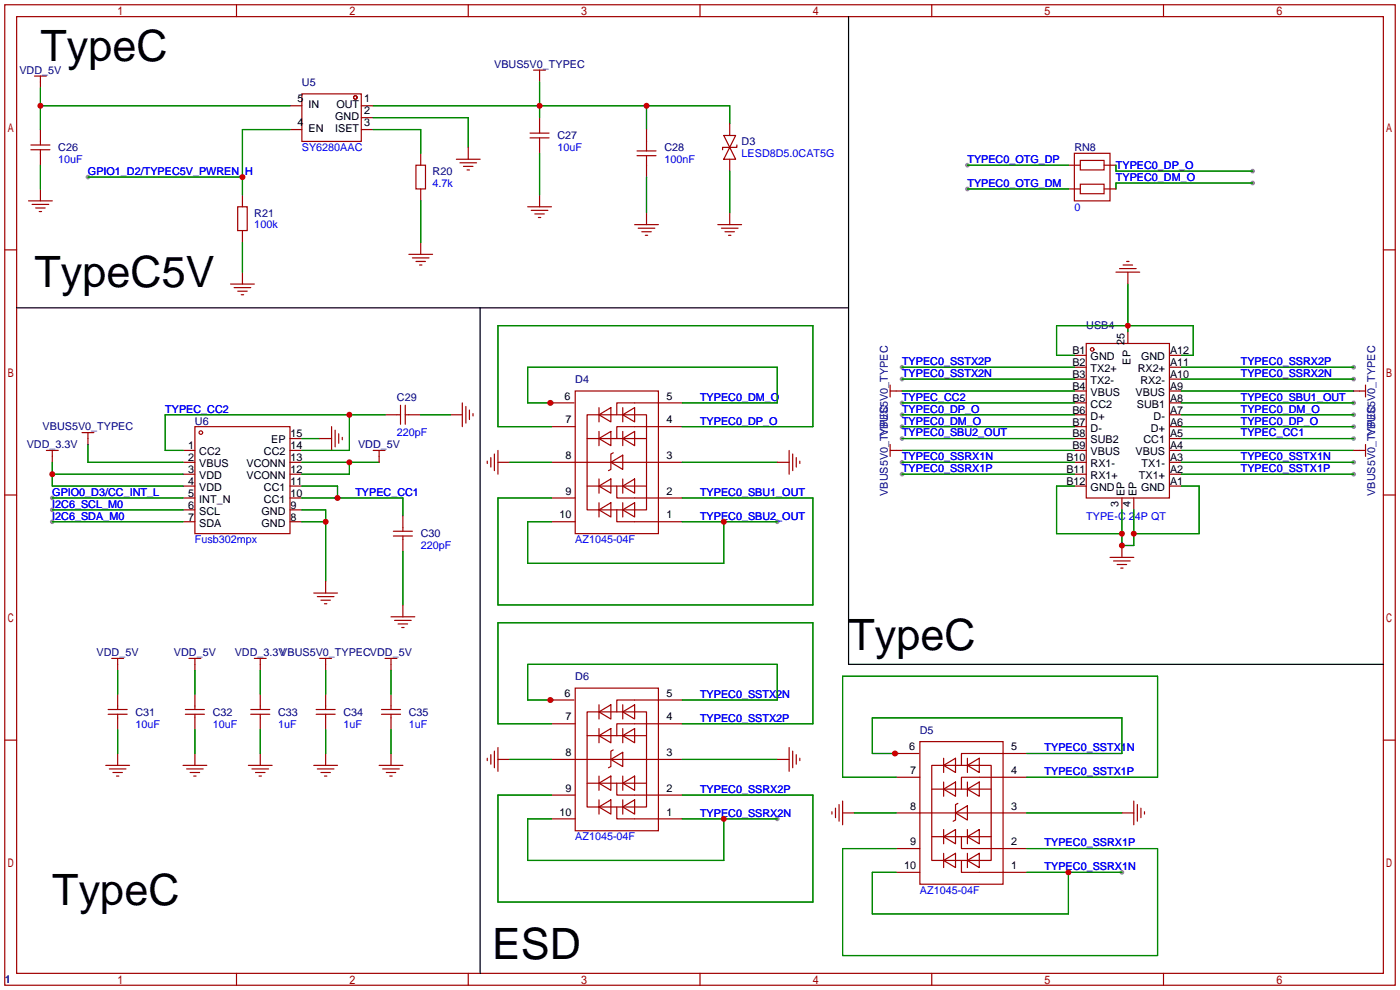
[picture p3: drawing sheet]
<svg xmlns="http://www.w3.org/2000/svg" width="299mm" height="212mm" viewBox="0 0 299 212" stroke-linecap="round" stroke-linejoin="round" font-family="sans-serif">
<g fill="#999">
<circle cx="267.7" cy="39.1" r=".51"/>
<circle cx="11.2" cy="106.4" r=".51"/>
<circle cx="11.2" cy="109" r=".51"/>
<circle cx="11.2" cy="111.5" r=".51"/>
<circle cx="166.1" cy="111.5" r=".51"/>
<circle cx="117.9" cy="86.1" r=".51"/>
<circle cx="239.8" cy="186.4" r=".51"/>
<circle cx="191.5" cy="161" r=".51"/>
<circle cx="166.1" cy="175" r=".51"/>
<circle cx="117.9" cy="149.6" r=".51"/>
<circle cx="18.8" cy="37.8" r=".51"/>
<circle cx="267.7" cy="36.6" r=".51"/>
<circle cx="206.8" cy="35.3" r=".51"/>
<circle cx="206.8" cy="40.4" r=".51"/>
<circle cx="192.8" cy="78.5" r=".51"/>
<circle cx="192.8" cy="81" r=".51"/>
<circle cx="192.8" cy="86.1" r=".51"/>
<circle cx="192.8" cy="88.6" r=".51"/>
<circle cx="192.8" cy="91.2" r=".51"/>
<circle cx="192.8" cy="93.7" r=".51"/>
<circle cx="192.8" cy="98.8" r=".51"/>
<circle cx="192.8" cy="101.3" r=".51"/>
<circle cx="289.3" cy="78.5" r=".51"/>
<circle cx="289.3" cy="81" r=".51"/>
<circle cx="289.3" cy="86.1" r=".51"/>
<circle cx="289.3" cy="88.6" r=".51"/>
<circle cx="289.3" cy="91.2" r=".51"/>
<circle cx="289.3" cy="93.7" r=".51"/>
<circle cx="289.3" cy="98.8" r=".51"/>
<circle cx="289.3" cy="101.3" r=".51"/>
</g>
<g fill="none" stroke="#a10000" stroke-width=".25">
<path d="M1 1h297.2v209.6h-297.2zM3.6 3.6h292.1v204.4h-292.1zM7.4 16.3h2.5M8.6 16.3v2.5M50.5 1v2.6M100.1 1v2.6M114 15h2.6M115.3 15v2.5M149.6 1v2.6M199.1 1v2.6M248.7 1v2.6M6.6 32h4.1"/>
<path d="M6.6 31h4.1M8.6 27.7v3.3M8.6 32v3.3M62 22.6h2.5M62 27.7h2.5M64.5 20.1h12.7v10.1h-12.7zM77.2 22.6h2.6M77.2 25.1h2.6M77.2 27.7h2.6M88.9 35.3h2v5.1h-2zM89.9 32.8v2.5M97.5 34h5.1"/>
<path d="M98.3 34.8h3.6M99.1 35.6h2M99.8 36.3h.5M100.1 31.5v2.5M113.3 29.5h4M113.3 28.4h4M115.3 25.1v3.3M115.3 29.5v3.3M136.1 33.3h4.1M136.1 32.3h4.1M138.2 27.7v4.6M138.2 33.3v4.5"/>
<path d="M154.7 29h2.5l-1.2 2.5zM156 31.5l1.2 2.5h-2.5zM156 26.4v2.6M156 34v2.6M157.5 31v.5h-3.1v.5M228.3 35.3h2.6M229.6 32.8h7.6v10.1h-7.6zM230.9 39.4h5.1v2h-5.1zM230.9 34.3h5.1v2h-5.1zM236 35.3h2.5M1 53.4h2.6M6.1 42.9h5.1"/>
<path d="M6.9 43.7h3.5M7.6 44.4h2.1M8.4 45.2h.5M8.6 40.4v2.5M50.8 44.2h2v5.1h-2zM51.8 41.7v2.5M51.8 49.3v2.5M51.8 58.2v2.5M87.4 54.4h5.1M88.1 55.1h3.6M88.9 55.9h2M89.7 56.6h.5"/>
<path d="M89.9 40.4v2.5M89.9 51.8v2.6M112.8 44.2h5.1M113.5 45h3.6M114.3 45.7h2M115.1 46.5h.5M115.3 41.7v2.5M135.6 48h5.1M136.4 48.8h3.6M137.2 49.5h2M137.9 50.3h.5M138.2 45.5v2.5"/>
<path d="M153.4 48h5.1M154.2 48.8h3.5M154.9 49.5h2.1M155.7 50.3h.5M156 45.5v2.5M228.3 40.4h2.6M236 40.4h2.5M238.5 58.2h5.1M239.3 57.4h3.5M240 56.6h2.1M240.8 55.9h.5M241 58.2v2.5"/>
<path d="M295.7 53.4h2.5M49.3 60.7h5.1M50 61.5h3.6M50.8 62.2h2M51.6 63h.5M229.6 75.9h2.6M229.6 78.5h2.6M232.2 73.4h17.7v33h-17.7zM241 70.9v2.5M249.9 75.9h2.6M249.9 78.5h2.6M9.9 96.3h2.5"/>
<path d="M11.2 96.3v2.5M17.5 92.5h2.6M18.8 92.5v2.5M39.1 96.3h2.6M39.1 98.8h2.6M41.7 91.2h20.3v22.8h-20.3zM62 96.3h2.5M62 98.8h2.5M62 93.7h2.5M68.3 93.7h2.6M70.9 91.2v5.1M71.6 91.9v3.6"/>
<path d="M72.4 92.7v2M73.2 93.5v.5M79.8 96.3h2.5M81 96.3v2.5M82.3 88.6h3.3M85.6 86.6v4.1M86.6 86.6v4.1M86.6 88.6h3.3M96.3 88.6h2.5M98.8 86.1v5.1M99.6 86.9v3.5M100.3 87.6v2.1"/>
<path d="M101.1 88.4v.5M104.1 98.6v.5M104.9 97.8v2M105.7 97v3.6M106.4 98.8h2.6M106.4 96.3v5M117.6 86.1h5.1M117.9 98.8h27.9M117.9 91.2h5M122.9 83.6h17.8v30.4h-17.8zM125.5 88.6h12.7v20.4h-12.7zM125.5 93.7h12.7"/>
<path d="M128 88.6l2.6-1.5v3.1zM128 93.7l2.6-1.5v3zM128 87.1v3.1M128 92.2v3M130.6 98.8l2.5-1.5v3zM131.1 96.8l-.5 .2v3.3l-.6 .3M133.1 93.7l2.5-1.5v3zM133.1 88.6l2.5-1.5v3.1zM133.1 87.1v3.1M133.1 92.2v3M145.8 91.2h-14v2.5M145.8 86.1h-14v2.5"/>
<path d="M166.1 98.8h2.6M168.7 96.3v5M169.4 97v3.6M170.2 97.8v2M170.9 98.6v.5M190.2 96.3h2.6M190.2 83.6h2.6M190.2 82.3v2.5M190.2 95v2.5M229.6 96.3h2.6M229.6 98.8h2.6M229.6 93.7h2.6"/>
<path d="M229.6 88.6h2.6M229.6 91.2h2.6M229.6 86.1h2.6M229.6 81h2.6M229.6 83.6h2.6M249.9 96.3h2.6M249.9 98.8h2.6M249.9 93.7h2.6M249.9 88.6h2.6M249.9 91.2h2.6M249.9 86.1h2.6M249.9 81h2.6"/>
<path d="M249.9 83.6h2.6M289.3 96.3h2.5M289.3 83.6h2.5M291.8 82.3v2.5M291.8 95v2.5M1 105.8h2.6M39.1 101.3h2.6M39.1 103.9h2.6M39.1 106.4h2.6M39.1 109h2.6M39.1 111.5h2.6M62 101.3h2.5"/>
<path d="M62 103.9h2.5M62 106.4h2.5M62 109h2.5M62 111.5h2.5M84.1 114.6h4M84.1 113.5h4M86.1 110.2v3.3M86.1 114.6v3.3M117.9 106.4h5M117.9 111.5h5M125.5 103.9h12.7M128 109l2.6-1.6v3.1z"/>
<path d="M128 103.9l2.6-1.5v3zM128 102.4v3M128 107.4v3.1M131.8 109v2.5h14M131.8 103.9v2.5h14M133.1 103.9l2.5-1.5v3zM133.1 109l2.5-1.6v3.1zM133.1 102.4v3M133.1 107.4v3.1M229.6 101.3h2.6M229.6 103.9h2.6M237.2 119.1h5.1"/>
<path d="M238 119.9h3.6M239.8 106.4v2.6M239.8 116.6v2.5M242.3 106.4v2.6M249.9 101.3h2.6M249.9 103.9h2.6M295.7 105.8h2.5M67.1 126.7h5M67.8 127.5h3.6M68.6 128.3h2M69.3 129h.5M69.6 124.2v2.5"/>
<path d="M83.6 131.8h5M84.3 132.6h3.6M85.1 133.4h2M85.9 134.1h.5M86.1 129.3v2.5M238.8 120.6h2M239.5 121.4h.5M1 158.2h2.6M23.1 152.7h4.1M23.1 151.6h4.1M23.9 140.7h2.5M25.1 140.7v2.6"/>
<path d="M25.1 148.3v3.3M25.1 152.7v3.3M39.6 152.7h4.1M39.6 151.6h4.1M40.4 140.7h2.5M41.7 140.7v2.6M41.7 148.3v3.3M41.7 152.7v3.3M53.6 152.7h4.1M53.6 151.6h4.1M54.4 140.7h2.5M55.6 140.7v2.6"/>
<path d="M55.6 148.3v3.3M55.6 152.7v3.3M67.6 152.7h4M67.6 151.6h4M68.3 140.7h2.6M69.6 140.7v2.6M69.6 148.3v3.3M69.6 152.7v3.3M81.5 152.7h4.1M81.5 151.6h4.1M82.3 140.7h2.5M83.6 140.7v2.6"/>
<path d="M83.6 148.3v3.3M83.6 152.7v3.3M106.4 159.8v5M117.6 149.6h5.1M117.9 154.7h5M122.9 147.1h17.8v30.4h-17.8zM125.5 152.1h12.7v20.4h-12.7zM125.5 157.2h12.7M128 152.1l2.6-1.5v3.1zM128 157.2l2.6-1.5v3.1zM128 150.6v3.1M128 155.7v3.1"/>
<path d="M133.1 157.2l2.5-1.5v3.1zM133.1 152.1l2.5-1.5v3.1zM133.1 150.6v3.1M133.1 155.7v3.1M145.8 154.7h-14v2.5M145.8 149.6h-14v2.5M168.7 159.8v5M196.6 158.5h17.8v30.5h-17.8zM295.7 158.2h2.5M22.6 163.6h5.1M23.4 164.3h3.5M24.1 165.1h2.1"/>
<path d="M24.9 165.9h.5M25.1 161v2.6M39.1 163.6h5.1M39.9 164.3h3.5M40.6 165.1h2.1M41.4 165.9h.5M41.7 161v2.6M53.1 163.6h5.1M53.8 164.3h3.6M54.6 165.1h2M55.4 165.9h.5M55.6 161v2.6"/>
<path d="M67.1 163.6h5M67.8 164.3h3.6M68.6 165.1h2M69.3 165.9h.5M69.6 161v2.6M81 163.6h5.1M81.8 164.3h3.5M82.5 165.1h2.1M83.3 165.9h.5M83.6 161v2.6M104.1 162.1v.5M104.9 161.3v2"/>
<path d="M105.7 160.5v3.6M106.4 162.3h2.6M117.9 162.3h27.9M117.9 175h5M117.9 169.9h5M125.5 167.4h12.7M128 172.5l2.6-1.6v3.1zM128 167.4l2.6-1.5v3zM128 165.9v3M128 170.9v3.1M130.6 162.3l2.5-1.5v3zM131.1 160.3l-.5 .2v3.3l-.6 .3"/>
<path d="M131.8 172.5v2.5h14M131.8 167.4v2.5h14M133.1 167.4l2.5-1.5v3zM133.1 172.5l2.5-1.6v3.1zM133.1 165.9v3M133.1 170.9v3.1M166.1 162.3h2.6M169.4 160.5v3.6M170.2 161.3v2M170.9 162.1v.5M177.8 173.5v.5M178.6 172.7v2.1"/>
<path d="M179.3 172v3.5M180.1 173.7h2.5M180.1 171.2v5.1M191.3 161h5M191.5 173.7h28M191.5 166.1h5.1M199.1 163.6h12.7v20.3h-12.7zM199.1 178.8h12.7M199.1 168.7h12.7M201.7 178.8l2.5-1.5v3zM201.7 163.6l2.5-1.5v3zM201.7 168.7l2.5-1.6v3.1z"/>
<path d="M201.7 162.1v3M201.7 167.1v3.1M201.7 177.3v3M204.2 173.7l2.6-1.5v3.1zM204.7 171.7l-.5 .3v3.3l-.5 .2M205.5 178.8v2.6h14M206.8 168.7l2.5-1.6v3.1zM206.8 163.6l2.5-1.5v3zM206.8 178.8l2.5-1.5v3zM206.8 162.1v3M206.8 167.1v3.1M206.8 177.3v3"/>
<path d="M219.5 166.1h-14v2.6M219.5 161h-14v2.6M239.8 173.7h2.5M242.3 171.2v5.1M243.1 172v3.5M243.8 172.7v2.1M244.6 173.5v.5M191.5 186.4h5.1M191.5 181.4h5.1M201.7 183.9l2.5-1.5v3zM201.7 182.4v3M205.5 183.9v2.5h14"/>
<path d="M206.8 183.9l2.5-1.5v3zM206.8 182.4v3M50.5 208v2.6M100.1 208v2.6M149.6 208v2.6M199.1 208v2.6M248.7 208v2.6"/>
<circle cx="75.9" cy="20.8" r=".38"/>
<circle cx="233.4" cy="74.7" r=".38"/>
<circle cx="42.9" cy="92.5" r=".38"/>
</g>
<g fill="none" stroke="#008700" stroke-width=".25">
<path d="M8.6 18.8v8.9M115.3 17.5v7.6M8.6 35.3v5.1M8.6 22.6h53.4M18.8 37.8h33M62 27.7h-10.2v14M79.8 22.6h76.2v3.8M79.8 27.7h10.1v5.1M79.8 25.1h20.3v6.4M115.3 32.8v8.9M138.2 22.6v5.1M138.2 37.8v7.7"/>
<path d="M156 36.6v8.9M206.8 35.3h21.5M238.5 35.3v1.3h29.2M267.7 39.1h-29.2v1.3M51.8 51.8v6.4M89.9 42.9v8.9M206.8 40.4h21.5M192.8 78.5h36.8M229.6 75.9h-3.8v-6.3h29.2v6.3h-2.5M241 60.7v10.2M252.5 78.5h36.8M11.2 98.8v5.1h27.9"/>
<path d="M18.8 95v3.8h20.3M64.5 93.7h3.8M64.5 98.8h16.5M74.7 88.6v7.7h-10.2M74.7 98.8v2.5h-10.2M82.3 88.6h-47v7.7h3.8M89.9 88.6h6.4M109 98.8h8.9M117.9 86.1h-5.1v-7.6h53.3v7.6h-20.3M117.9 91.2h-11.5v-21.6h67.3v21.6h-27.9M145.8 98.8h20.3M192.8 93.7h36.8"/>
<path d="M192.8 88.6h36.8M192.8 96.3h36.8M192.8 98.8h36.8M192.8 91.2h36.8M192.8 86.1h36.8M192.8 81h36.8M192.8 83.6h36.8M252.5 93.7h36.8M252.5 88.6h36.8M252.5 96.3h36.8M252.5 98.8h36.8M252.5 91.2h36.8"/>
<path d="M252.5 86.1h36.8M252.5 81h36.8M252.5 83.6h36.8M11.2 106.4h27.9M11.2 109h27.9M11.2 111.5h27.9M11.2 101.3h27.9M64.5 103.9h7.6v2.5M64.5 106.4h21.6v3.8M64.5 109h5.1v15.2M64.5 111.5h5.1M86.1 117.9v11.4"/>
<path d="M117.9 106.4h-11.5v22.9h67.3v-22.9h-27.9M117.9 111.5h-5.1v8.9h41.9v-8.9M145.8 111.5h20.3M192.8 101.3h36.8M229.6 103.9h-3.8v10.1h14M239.8 109v7.6h2.5v-7.6M252.5 103.9h3.8v10.1h-14M252.5 101.3h36.8M25.1 143.3v5M25.1 156v5M41.7 143.3v5M41.7 156v5"/>
<path d="M55.6 143.3v5M55.6 156v5M69.6 143.3v5M69.6 156v5M83.6 143.3v5M83.6 156v5M117.9 149.6h-5.1v-7.6h53.3v7.6h-20.3M117.9 154.7h-11.5v-21.6h67.3v21.6h-27.9M109 162.3h8.9M117.9 175h-5.1v8.9h41.9v-8.9M117.9 169.9h-11.5v22.9h67.3v-22.9h-27.9M145.8 175h20.3"/>
<path d="M145.8 162.3h20.3M182.6 173.7h8.9M191.5 161h-5.1v-7.6h53.4v7.6h-20.3M191.5 166.1h-11.4v-21.6h67.3v21.6h-27.9M219.5 173.7h20.3M191.5 186.4h-5.1v8.9h41.9v-8.9M191.5 181.4h-11.4v22.8h67.3v-22.8h-27.9M219.5 186.4h20.3"/>
</g>
<path d="M181.4 3.6v62.2h-177.8M102.6 65.8v142.2M181.4 65.8v76.2h114.3" fill="none" stroke="#000" stroke-width=".25"/>
<g fill="#c00">
<circle cx="8.6" cy="22.6" r=".63"/>
<circle cx="115.3" cy="22.6" r=".63"/>
<circle cx="138.2" cy="22.6" r=".63"/>
<circle cx="72.1" cy="106.4" r=".63"/>
<circle cx="69.6" cy="111.5" r=".63"/>
<circle cx="74.7" cy="88.6" r=".63"/>
<circle cx="11.2" cy="101.3" r=".63"/>
<circle cx="74.7" cy="98.8" r=".63"/>
<circle cx="154.7" cy="111.5" r=".63"/>
<circle cx="117.6" cy="86.1" r=".63"/>
<circle cx="228.3" cy="186.4" r=".63"/>
<circle cx="191.3" cy="161" r=".63"/>
<circle cx="154.7" cy="175" r=".63"/>
<circle cx="117.6" cy="149.6" r=".63"/>
<circle cx="51.8" cy="37.8" r=".63"/>
<circle cx="242.3" cy="114" r=".63"/>
<circle cx="239.8" cy="116.6" r=".63"/>
<circle cx="239.8" cy="114" r=".63"/>
<circle cx="241" cy="69.6" r=".63"/>
</g>
<g font-size="9.2">
<text x="8.6" y="13.1">TypeC</text>
<text x="7.4" y="61.4">TypeC5V</text>
<text x="181.4" y="138.9">TypeC</text>
<text x="11.2" y="193.5">TypeC</text>
<text x="105.2" y="204.9">ESD</text>
</g>
<g font-size="2.3" fill="#000080">
<text x="4.1" y="15.8">VDD_5V</text>
<text x="105.6" y="14.5">VBUS5V0_TYPEC</text>
<text x="64.5" y="18.3">U5</text>
<text x="119.1" y="29.8">C27</text>
<text x="12.4" y="32.3">C26</text>
<text x="142" y="32.3">C28</text>
<text x="158.5" y="31">D3</text>
<text x="229.6" y="32.3">RN8</text>
<text x="92.5" y="37.4">R20</text>
<text x="54.4" y="46.3">R21</text>
<text x="232.2" y="70.4">USB4</text>
<text x="122.9" y="81.8">D4</text>
<text x="84.8" y="85.6">C29</text>
<text x="5.7" y="95.8">VDD_3.3V</text>
<text x="9.1" y="92">VBUS5V0_TYPEC</text>
<text x="41.7" y="90.7">U6</text>
<text x="76.5" y="95.8">VDD_5V</text>
<text x="189.8" y="93.3" transform="rotate(-90 189.8 93.3)">VBUS5V0_TYPEC</text>
<text x="293.9" y="93.3" transform="rotate(-90 293.9 93.3)">VBUS5V0_TYPEC</text>
<text x="189.8" y="106" transform="rotate(-90 189.8 106)">VBUS5V0_TYPEC</text>
<text x="293.9" y="106" transform="rotate(-90 293.9 106)">VBUS5V0_TYPEC</text>
<text x="89.9" y="114.9">C30</text>
<text x="20.7" y="140.3">VDD_5V</text>
<text x="37.2" y="140.3">VDD_5V</text>
<text x="50.2" y="140.3">VDD_3.3V</text>
<text x="59.9" y="140.3">VBUS5V0_TYPECVDD_5V</text>
<text x="122.9" y="145.3">D6</text>
<text x="29" y="153">C31</text>
<text x="45.5" y="153">C32</text>
<text x="59.4" y="153">C33</text>
<text x="73.4" y="153">C34</text>
<text x="87.4" y="153">C35</text>
<text x="196.6" y="156.8">D5</text>
<text x="1" y="210.1">1</text>
</g>
<g font-size="2.3">
<text x="63.6" y="21.9">5</text>
<text x="65.9" y="23.2">IN</text>
<text x="71.9" y="23.2">OUT</text>
<text x="77.8" y="21.9">1</text>
<text x="63.6" y="27">4</text>
<text x="65.9" y="28.2">EN</text>
<text x="71.6" y="28.2">ISET</text>
<text x="71.6" y="25.7">GND</text>
<text x="77.8" y="24.4">2</text>
<text x="77.8" y="27">3</text>
<text x="229.2" y="75.7">B1</text>
<text x="233.1" y="77">GND</text>
<text x="240.3" y="73.8" transform="rotate(-90 240.3 73.8)">25</text>
<text x="241.6" y="77.9" transform="rotate(-90 241.6 77.9)">EP</text>
<text x="243.9" y="77">GND</text>
<text x="250.1" y="75.7">A12</text>
<text x="229.2" y="78.3">B2</text>
<text x="229.2" y="80.8">B3</text>
<text x="229.2" y="83.3">B4</text>
<text x="233.1" y="79.5">TX2+</text>
<text x="233.1" y="82.1">TX2-</text>
<text x="243.2" y="79.5">RX2+</text>
<text x="243.7" y="82.1">RX2-</text>
<text x="250.1" y="83.3">A9</text>
<text x="250.1" y="80.8">A10</text>
<text x="250.1" y="78.3">A11</text>
<text x="120.6" y="85.4">6</text>
<text x="142.5" y="85.4">5</text>
<text x="229.2" y="85.9">B5</text>
<text x="229.2" y="88.4">B6</text>
<text x="233.1" y="84.6">VBUS</text>
<text x="233.1" y="87.1">CC2</text>
<text x="233.1" y="89.7">D+</text>
<text x="242.7" y="84.6">VBUS</text>
<text x="243" y="87.1">SUB1</text>
<text x="246.6" y="89.7">D-</text>
<text x="250.1" y="88.4">A7</text>
<text x="250.1" y="85.9">A8</text>
<text x="58" y="94.8">EP</text>
<text x="62.1" y="93.5">15</text>
<text x="120.9" y="90.5">7</text>
<text x="142.5" y="90.5">4</text>
<text x="229.2" y="91">B7</text>
<text x="229.2" y="93.5">B8</text>
<text x="233.1" y="92.2">D-</text>
<text x="233.1" y="94.8">SUB2</text>
<text x="244.4" y="94.8">CC1</text>
<text x="246" y="92.2">D+</text>
<text x="250.1" y="93.5">A5</text>
<text x="250.1" y="91">A6</text>
<text x="40.2" y="96">1</text>
<text x="40.2" y="98.6">2</text>
<text x="40.2" y="101.1">3</text>
<text x="42.6" y="97.3">CC2</text>
<text x="42.6" y="99.8">VBUS</text>
<text x="52.7" y="99.8">VCONN</text>
<text x="56.4" y="97.3">CC2</text>
<text x="62.1" y="101.1">12</text>
<text x="62.1" y="98.6">13</text>
<text x="62.1" y="96">14</text>
<text x="120.9" y="98.1">8</text>
<text x="142.5" y="98.1">3</text>
<text x="227.9" y="98.6">B10</text>
<text x="227.9" y="101.1">B11</text>
<text x="229.2" y="96">B9</text>
<text x="233.1" y="97.3">VBUS</text>
<text x="233.1" y="99.8">RX1-</text>
<text x="242.7" y="97.3">VBUS</text>
<text x="244" y="99.8">TX1-</text>
<text x="250.1" y="101.1">A2</text>
<text x="250.1" y="98.6">A3</text>
<text x="250.1" y="96">A4</text>
<text x="40.2" y="103.7">4</text>
<text x="40.2" y="106.2">5</text>
<text x="42.6" y="102.4">VDD</text>
<text x="42.6" y="104.9">VDD</text>
<text x="42.6" y="107.5">INT_N</text>
<text x="52.7" y="102.4">VCONN</text>
<text x="56.4" y="107.5">CC1</text>
<text x="56.4" y="104.9">CC1</text>
<text x="62.1" y="106.2">10</text>
<text x="62.1" y="103.7">11</text>
<text x="120.9" y="105.7">9</text>
<text x="142.5" y="105.7">2</text>
<text x="227.9" y="103.7">B12</text>
<text x="233.1" y="102.4">RX1+</text>
<text x="233.1" y="104.9">GND</text>
<text x="240.3" y="106" transform="rotate(-90 240.3 106)">EP</text>
<text x="242.9" y="106" transform="rotate(-90 242.9 106)">EP</text>
<text x="243.4" y="102.4">TX1+</text>
<text x="243.9" y="104.9">GND</text>
<text x="250.1" y="103.7">A1</text>
<text x="40.2" y="108.7">6</text>
<text x="40.2" y="111.3">7</text>
<text x="42.6" y="110">SCL</text>
<text x="42.6" y="112.5">SDA</text>
<text x="55.9" y="112.5">GND</text>
<text x="55.9" y="110">GND</text>
<text x="62.1" y="111.3">8</text>
<text x="62.1" y="108.7">9</text>
<text x="119.6" y="110.8">10</text>
<text x="142.5" y="110.8">1</text>
<text x="239.1" y="108.3" transform="rotate(-90 239.1 108.3)">3</text>
<text x="241.6" y="108.3" transform="rotate(-90 241.6 108.3)">4</text>
<text x="120.6" y="148.9">6</text>
<text x="142.5" y="148.9">5</text>
<text x="120.9" y="154">7</text>
<text x="142.5" y="154">4</text>
<text x="120.9" y="161.6">8</text>
<text x="142.5" y="161.6">3</text>
<text x="194.3" y="160.3">6</text>
<text x="216.1" y="160.3">5</text>
<text x="194.5" y="165.4">7</text>
<text x="216.1" y="165.4">4</text>
<text x="120.9" y="169.2">9</text>
<text x="142.5" y="169.2">2</text>
<text x="194.5" y="173">8</text>
<text x="216.1" y="173">3</text>
<text x="119.6" y="174.3">10</text>
<text x="142.5" y="174.3">1</text>
<text x="193.2" y="185.7">10</text>
<text x="194.5" y="180.6">9</text>
<text x="216.1" y="185.7">1</text>
<text x="216.1" y="180.6">2</text>
</g>
<g font-size="2.3" fill="#00f">
<text x="12.4" y="34.8">10uF</text>
<text x="64.5" y="32.3">SY6280AAC</text>
<text x="119.1" y="32.3">10uF</text>
<text x="142" y="34.8">100nF</text>
<text x="158.5" y="33.6">LESD8D5.0CAT5G</text>
<text x="206.8" y="34.8">TYPEC0_OTG_DP</text>
<text x="18.8" y="37.4">GPIO1_D2/TYPEC5V_PWREN_H</text>
<text x="92.5" y="39.9">4.7k</text>
<text x="206.8" y="39.9">TYPEC0_OTG_DM</text>
<text x="238.5" y="38.7">TYPEC0_DM_O</text>
<text x="238.5" y="36.1">TYPEC0_DP_O</text>
<text x="229.6" y="45">0</text>
<text x="54.4" y="48.8">100k</text>
<text x="192.8" y="78">TYPEC0_SSTX2P</text>
<text x="192.8" y="80.6">TYPEC0_SSTX2N</text>
<text x="265.2" y="78">TYPEC0_SSRX2P</text>
<text x="265.2" y="80.6">TYPEC0_SSRX2N</text>
<text x="35.3" y="88.2">TYPEC_CC2</text>
<text x="149.6" y="85.6">TYPEC0_DM_O</text>
<text x="192.8" y="85.6">TYPEC_CC2</text>
<text x="192.8" y="88.2">TYPEC0_DP_O</text>
<text x="265.2" y="85.6">TYPEC0_SBU1_OUT</text>
<text x="265.2" y="88.2">TYPEC0_DM_O</text>
<text x="84.8" y="93.3">220pF</text>
<text x="149.6" y="90.7">TYPEC0_DP_O</text>
<text x="192.8" y="90.7">TYPEC0_DM_O</text>
<text x="192.8" y="93.3">TYPEC0_SBU2_OUT</text>
<text x="265.2" y="90.7">TYPEC0_DP_O</text>
<text x="265.2" y="93.3">TYPEC_CC1</text>
<text x="192.8" y="98.3">TYPEC0_SSRX1N</text>
<text x="192.8" y="100.9">TYPEC0_SSRX1P</text>
<text x="265.2" y="98.3">TYPEC0_SSTX1N</text>
<text x="265.2" y="100.9">TYPEC0_SSTX1P</text>
<text x="11.2" y="106">GPIO0_D3/CC_INT_L</text>
<text x="75.9" y="106">TYPEC_CC1</text>
<text x="149.6" y="106">TYPEC0_SBU1_OUT</text>
<text x="11.2" y="108.5">I2C6_SCL_M0</text>
<text x="11.2" y="111">I2C6_SDA_M0</text>
<text x="149.6" y="111">TYPEC0_SBU2_OUT</text>
<text x="232.2" y="111">TYPE-C 24P QT</text>
<text x="41.7" y="116.1">Fusb302mpx</text>
<text x="89.9" y="117.4">220pF</text>
<text x="122.9" y="116.1">AZ1045-04F</text>
<text x="149.6" y="149.1">TYPEC0_SSTX2N</text>
<text x="29" y="155.5">10uF</text>
<text x="45.5" y="155.5">10uF</text>
<text x="59.4" y="155.5">1uF</text>
<text x="73.4" y="155.5">1uF</text>
<text x="87.4" y="155.5">1uF</text>
<text x="149.6" y="154.2">TYPEC0_SSTX2P</text>
<text x="223.3" y="160.6">TYPEC0_SSTX1N</text>
<text x="223.3" y="165.7">TYPEC0_SSTX1P</text>
<text x="149.6" y="169.5">TYPEC0_SSRX2P</text>
<text x="122.9" y="179.6">AZ1045-04F</text>
<text x="149.6" y="174.5">TYPEC0_SSRX2N</text>
<text x="223.3" y="186">TYPEC0_SSRX1N</text>
<text x="223.3" y="180.9">TYPEC0_SSRX1P</text>
<text x="196.6" y="191.1">AZ1045-04F</text>
</g>
</svg>
